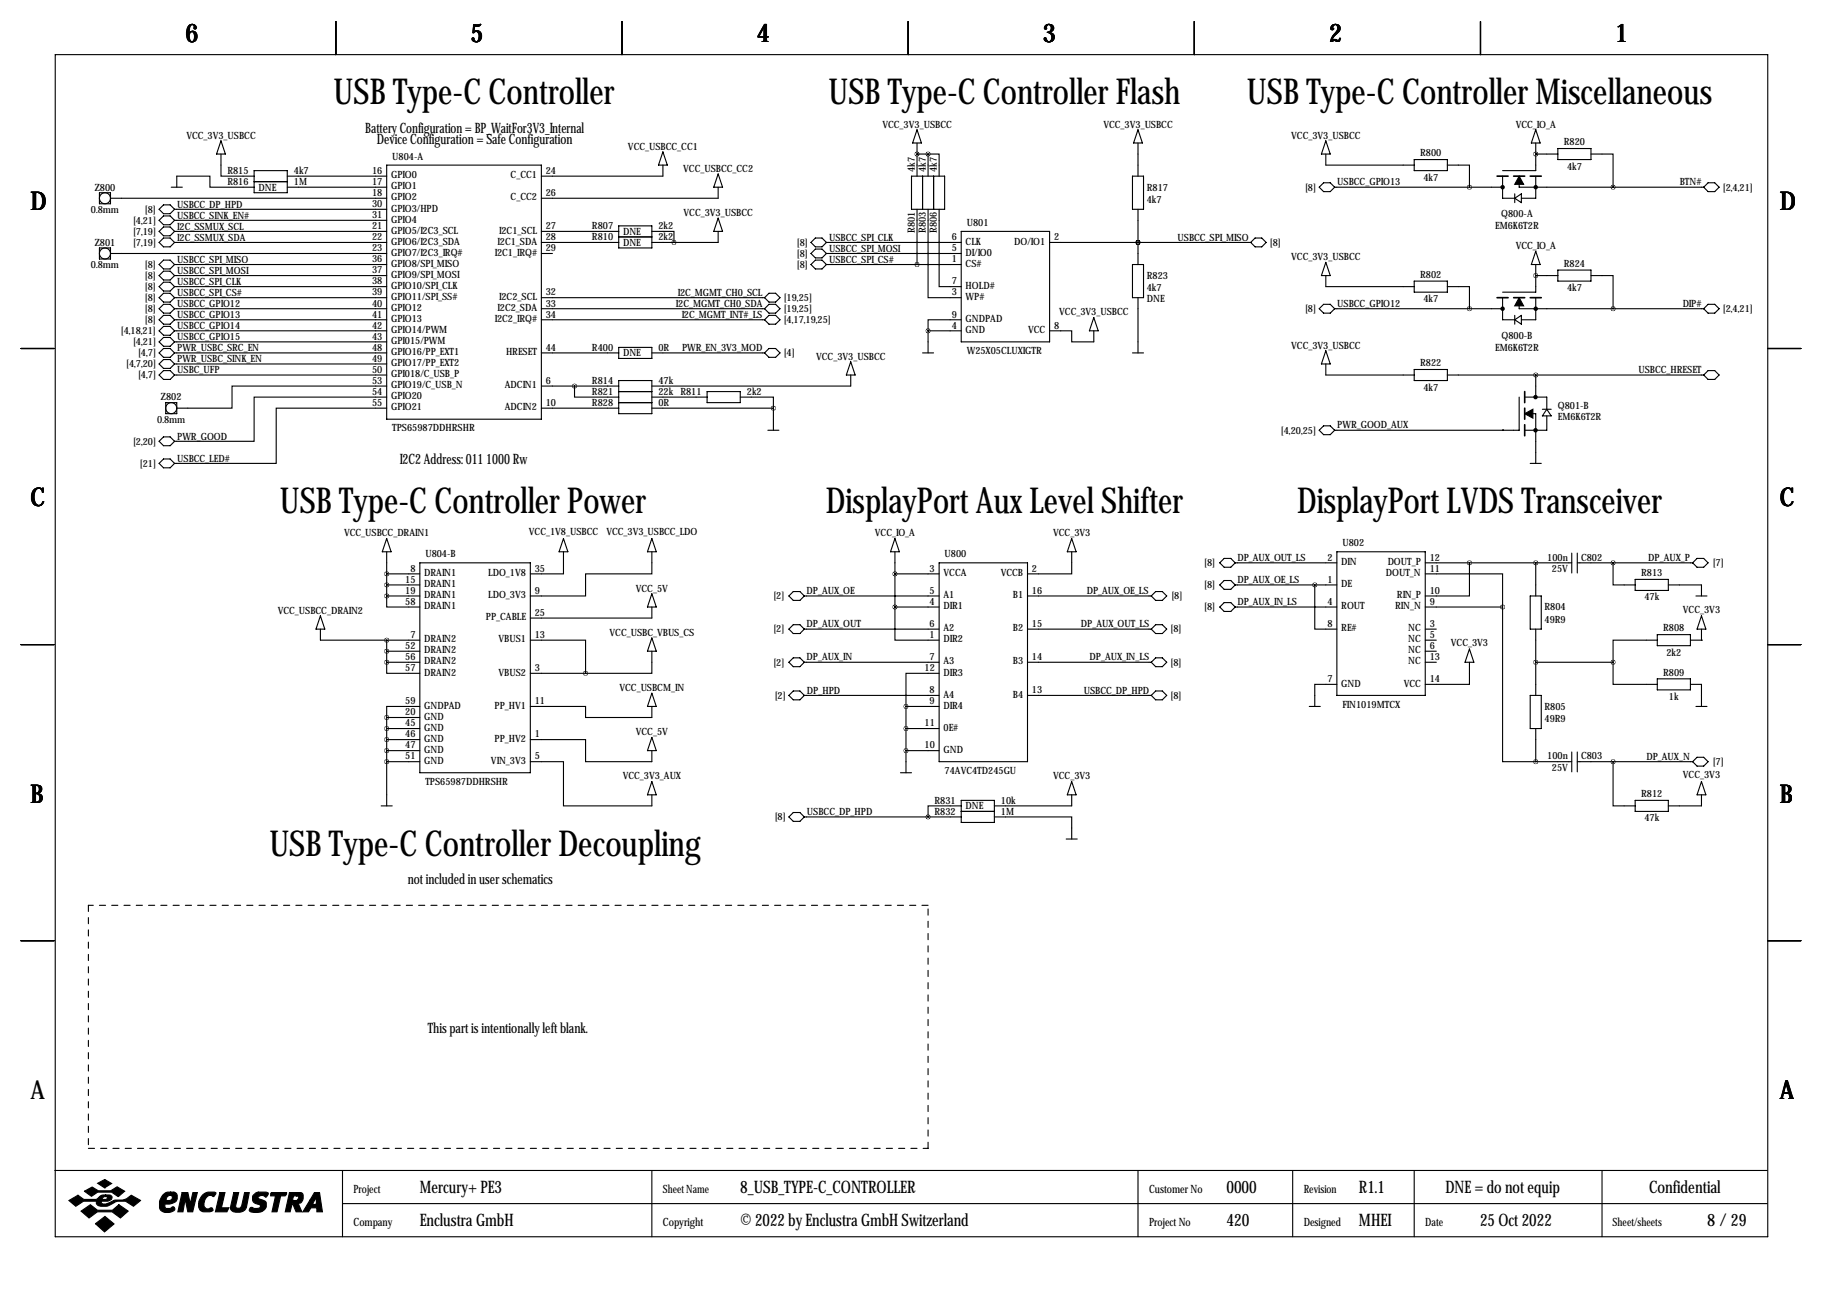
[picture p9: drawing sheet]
<svg xmlns="http://www.w3.org/2000/svg" width="419mm" height="297mm" viewBox="0 0 419 297" stroke-linecap="round" stroke-linejoin="round" font-family="sans-serif">
<g fill="none" stroke="#000" stroke-width=".25">
<path d="M12.7 12.6h393.7v271.7h-393.7zM77.2 4.9v7.7M143 4.9v7.7M208.8 4.9v7.7M274.6 4.9v7.7M340.4 4.9v7.7M50.8 35.4v5.1h7.6M50.8 32.4l1 3h-2zM58.4 39.2h7.6v5.1h-7.6zM88.9 38h35.6v58.4h-35.6zM152.4 34.9l1 3.1h-2zM152.4 38v2.5h-27.9"/>
<path d="M165.1 40l1 3h-2zM210.8 35.4h.1M210.8 32.9v7.6M210.8 35.4h2.6M210.8 29.8l1 3.1h-2zM213.4 35.4h2.5v5.1M213.4 35.4v5.1M261.6 32.9v7.6M261.6 29.8l1 3.1h-2zM304.8 35.4v2.6h20.3M304.8 32.4l1 3h-2zM325.1 36.7h7.6v2.5h-7.6z"/>
<path d="M332.7 38h5.1v5M353.1 35.4h.1M353.1 32.9v6.3h-7.7M353.1 35.4h5M353.1 29.8l1 3.1h-2.1zM358.1 34.1h7.7v2.6h-7.7zM365.8 35.4h5v7.6M22.9 57h2.5v2.5h-2.5zM22.9 44.3h2.5v2.5h-2.5zM25.4 45.6h63.5M25.4 58.3h63.5M37.6 59.8h1.5l1 1-1 1h-1.5l-1-1z"/>
<path d="M37.6 54.7h1.5l1 1-1 1.1h-1.5l-1-1.1zM37.6 47.1h1.5l1 1-1 1h-1.5l-1-1zM37.6 49.6h1.5l1 1.1-1 1h-1.5l-1-1zM37.6 52.2h1.5l1 1-1 1h-1.5l-1-1zM39.4 43h2.5M40.1 48.1h48.8M40.1 50.7h48.8M40.1 53.2h48.8M40.1 55.7h48.8M40.6 43v-2.5h7.7v2.5h10.1M58.4 41.8h7.6M66 40.5h22.9"/>
<path d="M66 43h22.9M124.5 53.2h17.7M124.5 55.7h17.7M124.5 58.3h2.5M142.2 51.9h7.7v5.1h-7.7zM142.2 54.5h7.7M149.9 53.2h5v2.5M165.1 43v2.6h-40.6M165.1 50.2l1 3h-2zM165.1 53.2v2.5h-15.2M186.4 55.7l1.1-1h1.5l1 1-1 1.1h-1.5zM186.4 58.3l1.1-1h1.5l1 1-1 1h-1.5z"/>
<path d="M190 55.7h31M190 58.3h31M209.5 40.5h7.7v7.6h-7.7zM210.8 48.1v12.7M212.1 40.5v7.6M213.4 48.1v20.3h7.6M214.6 40.5v7.6M215.9 48.1v17.8h5.1M221 53.2h20.3v25.4h-20.3zM241.3 55.7h46.2M260.3 40.5h2.6v7.6h-2.6zM261.6 55.7h.1"/>
<path d="M261.6 48.1v12.7M288.5 54.7h1.6l1 1-1 1.1h-1.6l-1-1.1zM303.3 43l1-1h1.5l1 1-1 1.1h-1.5zM306.8 43h38.6M345.4 40.5v5.1h2.8M348.2 44.6v2M348.2 45.6l1.6-1v2zM349.2 40.5v2.5h42.5M353.1 40.5v5.1h-3.3M353.1 57.8l1 3h-2.1zM392.7 42h1.5l1 1-1 1.1h-1.5l-1-1.1zM37.6 67.4h1.5l1 1-1 1.1h-1.5l-1-1.1z"/>
<path d="M37.6 70h1.5l1 1-1 1h-1.5l-1-1zM37.6 62.3h1.5l1 1.1-1 1h-1.5l-1-1zM37.6 64.9h1.5l1 1-1 1h-1.5l-1-1zM37.6 75h1.5l1 1.1-1 1h-1.5l-1-1zM37.6 77.6h1.5l1 1-1 1h-1.5l-1-1zM37.6 72.5h1.5l1 1-1 1h-1.5l-1-1zM40.1 60.8h48.8M40.1 63.4h48.8M40.1 65.9h48.8M40.1 68.4h48.8M40.1 71h48.8M40.1 73.5h48.8"/>
<path d="M40.1 76.1h48.8M40.1 78.6h48.8M124.5 68.4h51.3M124.5 71h51.3M124.5 73.5h51.3M142.2 79.9h7.7v2.5h-7.7zM175.8 73.5l1-1h1.5l1 1-1 1h-1.5zM176.8 67.4h1.5l1 1-1 1.1h-1.5l-1-1.1zM176.8 70h1.5l1 1-1 1h-1.5l-1-1zM186.4 60.8l1.1-1h1.5l1 1-1 1h-1.5zM190 60.8h31M213.4 76.1h7.6"/>
<path d="M213.4 76.1v5M221 73.5h-7.6v2.6M241.3 76.1h5.1v2.5h5.1v-2.5M251.5 73l1 3.1h-2.1zM260.3 60.8h2.6v7.6h-2.6zM261.6 68.4v12.7M303.3 71l1-1h1.5l1 1-1 1h-1.5zM304.8 60.3l1 3.1h-2zM304.8 63.4v2.5h20.3M306.8 71h38.6M325.1 64.6h7.6v2.6h-7.6zM332.7 65.9h5.1v5.1"/>
<path d="M345.4 68.4v5.1h2.8M348.2 72.5v2M348.2 73.5l1.6-1v2zM349.2 68.4v2.6h42.5M353.1 63.4h.1M353.1 60.8v6.4h-7.7M353.1 68.4v5.1h-3.3M353.1 63.4h5M358.1 62.1h7.7v2.5h-7.7zM365.8 63.4h5v7.6M391.7 71l1-1h1.5l1 1-1 1h-1.5zM4.8 80.1h7.6"/>
<path d="M37.6 80.1h1.5l1 1-1 1.1h-1.5l-1-1.1zM37.6 82.7h1.5l1 1-1 1h-1.5l-1-1zM37.6 85.2h1.5l1 1-1 1h-1.5l-1-1zM38.1 92.6h2.5v2.5h-2.5zM40.1 81.1h48.8M40.1 83.7h48.8M40.1 86.2h48.8M88.9 91.3h-30.5v10.2h-18.3M88.9 88.8h-35.6v5h-12.7M88.9 93.8h-25.4v12.7h-23.4M124.5 81.1h17.7M124.5 88.8h17.7"/>
<path d="M124.5 93.8h17.7M132.1 88.8v2.5h10.1M142.2 87.5h7.7v7.6h-7.7zM142.2 90h7.7M142.2 92.6h7.7M149.9 81.1h25.9M149.9 91.3h12.7M149.9 93.8h27.9M162.6 90h7.6v2.6h-7.6zM170.2 91.3h7.6v2.5M175.8 81.1l1-1h1.5l1 1-1 1.1h-1.5zM176.5 98.9h2.6"/>
<path d="M177.8 93.8v5.1M195.6 83.2l1 3h-2zM195.6 86.2v2.6h-45.7M212.1 81.1h2.5M260.3 81.1h2.6M303.3 98.9l1-1h1.5l1 1-1 1h-1.5zM304.8 80.6l1 3.1h-2zM304.8 83.7v2.5h20.3M325.1 84.9h7.6v2.6h-7.6zM332.7 86.2h59M345.4 98.9h.1M349.2 91.3v7.6h-42.4"/>
<path d="M350.5 95.1h2.6v11.4M350.5 91.3h5.1v2.8M353.1 86.2v5.1M354.6 94.1h2M355.6 95.6v3.3h-5.1M355.6 94.1l1 1.5h-2zM391.7 86.2l1-1h1.5l1 1-1 1h-1.5zM406.4 80.1h7.6M37.6 100.4h1.5l1 1.1-1 1h-1.5l-1-1zM37.6 105.5h1.5l1 1-1 1.1h-1.5l-1-1.1zM351.8 106.5h2.5M88.9 137v2.6h7.6"/>
<path d="M88.9 137h7.6M88.9 123.8l1 3.1h-2zM88.9 134.5h7.6M88.9 131.9h7.6M88.9 126.9v10.1M96.5 129.4h25.4v48.3h-25.4zM129.5 126.9v5h-7.6M129.5 123.8l1.1 3.1h-2.1zM149.9 126.9v5h-15.3v5.1h-12.7M149.9 139.6v2.5h-28M149.9 123.8l1 3.1h-2.1zM149.9 136.5l1 3.1h-2.1z"/>
<path d="M181.4 137l1-1h1.5l1 1-1 1h-1.5zM184.9 137h31M205.7 139.6v7.6h10.2M205.7 123.8l1.1 3.1h-2.1zM205.7 139.6h10.2M205.7 131.9h10.2M205.7 126.9v12.7M215.9 129.4h20.3v45.7h-20.3zM236.2 137h28.5M246.4 126.9v5h-10.2M246.4 123.8l1 3.1h-2zM264.7 137l1-1h1.5l1 1-1 1h-1.5z"/>
<path d="M280.4 129.4l1-1h1.6l1 1-1 1h-1.6zM280.4 139.6l1-1.1h1.6l1 1.1-1 1h-1.6zM280.4 134.5l1-1h1.6l1 1-1 1h-1.6zM284 129.4h23.3M284 134.5h23.3M284 139.6h23.3M302.3 134.5v10.1h5M307.3 126.9h20.4v33h-20.4zM327.7 131.9h17.7v7.7M327.7 129.4h33.6M327.7 139.6h17.7M337.8 129.4v7.6h-10.1"/>
<path d="M345.4 139.6v35.5h7.7M351.8 137h2.5v7.6h-2.5zM353.1 129.4v7.6M361.3 127.2v4.5M362.6 129.4h26.5M362.6 127.2v4.5M370.8 129.4v5.1h5.1M375.9 133.2h7.6v2.5h-7.6zM383.5 134.5h7.7v2.5M389.1 129.4l1-1h1.6l1 1-1 1h-1.6zM389.9 137h2.5M4.8 148.2h7.6"/>
<path d="M73.7 141.6l1 3h-2.1zM73.7 144.6v2.6h22.8M88.9 152.3v2.5h7.6M88.9 149.7h7.6M88.9 152.3h7.6M88.9 147.2v5.1M121.9 147.2h12.7v7.6M121.9 154.8h12.7M149.9 149.7v5.1h-15.3M149.9 146.7l1 3h-2.1zM149.9 159.4l1 3h-2.1zM181.4 152.3l1-1.1h1.5l1 1.1-1 1h-1.5z"/>
<path d="M181.4 144.6l1-1h1.5l1 1-1 1.1h-1.5zM181.4 159.9l1-1h1.5l1 1-1 1h-1.5zM184.9 144.6h31M184.9 159.9h31M184.9 152.3h31M215.9 154.8h-7.6v7.6M236.2 144.6h28.5M236.2 159.9h28.5M236.2 152.3h28.5M264.7 152.3l1-1.1h1.5l1 1.1-1 1h-1.5zM264.7 144.6l1-1h1.5l1 1-1 1.1h-1.5zM264.7 159.9l1-1h1.5l1 1-1 1h-1.5z"/>
<path d="M307.3 157.3h-5v5.1M327.7 144.6h2.5M327.7 147.2h2.5M327.7 149.7h2.5M327.7 152.3h2.5M337.8 152.3v5h-10.1M337.8 149.2l1 3.1h-2zM351.8 159.9h2.5v7.6h-2.5zM353.1 144.6v15.3M353.1 152.3h17.7M370.8 152.3v5h10.2M381 147.2h-10.2v5.1"/>
<path d="M381 145.9h7.6v2.5h-7.6zM381 156.1h7.6v2.5h-7.6zM388.6 147.2h2.6M388.6 157.3h2.6v5.1M391.2 147.2h.1M391.2 141.6l1 3h-2.1zM391.2 144.6v2.6M406.4 148.2h7.6M88.9 167.5h7.6M88.9 175.1h7.6M88.9 165v20.3M88.9 165h7.6"/>
<path d="M88.9 170h7.6M88.9 172.6h7.6M96.5 162.4h-7.6v2.6M121.9 170h12.7v5.1h15.3v-2.5M121.9 162.4h12.7v2.6h15.3v-2.6M121.9 175.1h7.6v10.2h20.4v-2.6M149.9 169.5l1 3.1h-2.1zM149.9 179.7l1 3h-2.1zM207 177.7h2.5M208.3 167.5h7.6M208.3 162.4h7.6M208.3 172.6h7.6"/>
<path d="M208.3 162.4v15.3M246.4 179.7l1 3h-2zM301 162.4h2.5M353.1 167.5v7.6M353.1 175.1h8.2M361.3 172.9v4.6M362.6 172.9v4.6M362.6 175.1h26.5M370.8 175.1v10.2h5.1M389.9 162.4h2.5M390.1 174.1h1.6l1 1-1 1h-1.6l-1-1zM391.2 179.7l1 3h-2.1z"/>
<path d="M87.6 185.3h2.6M181.4 187.8l1-1h1.5l1 1-1 1h-1.5zM184.9 187.8h36.1M221 185.3h-7.6v2.5M221 184h7.6v5.1h-7.6zM221 186.5h7.6M228.6 187.8h17.8v5.1M245.1 192.9h2.5M246.4 182.7v2.6h-17.8M375.9 184h7.6v2.5h-7.6zM391.2 182.7v2.6h-7.7M4.8 216.3h7.6"/>
<path d="M406.4 216.3h7.6M12.6 269.1h393.7M78.7 269.1v15.2M78.7 276.7h327.6M149.9 269.1v15.2M261.6 269.1v15.2M297.2 269.1v15.2M325.1 269.1v15.2M368.3 269.1v15.2"/>
<circle cx="24.1" cy="58.3" r="1.27"/>
<circle cx="24.1" cy="45.6" r="1.27"/>
<circle cx="39.4" cy="93.8" r="1.27"/>
</g>
<g fill="#000" stroke="#000" stroke-width=".25">
<path d="M349.2 40.5l1.1 1.9h-2.1zM349.2 68.4l1.1 1.9h-2.1zM350.5 95.1l1.9-1v2zM15.8 276l2.1-1.2 1.4 1h2.8l.3-.2a1.77 1.77 0 0 1 1.9-.9v.4l-.6 .2-.2 .5h.9l.3-.6-.4-.1v-.4h.9a.59 .59 0 0 1 .6 .7l-.2 .4-.8 .4h-1.4l-.1 .1 .1 .4a3.2 3.2 0 0 0 2.7-.7l.3-.1a4 4 0 0 0 3.8-1.1l2.1 1.2-1.6 1.3a4 4 0 0 0-5.5-.2 2.66 2.66 0 0 1-2.9-.2l-.1-.7h-3l-1.8 1.1zM19.4 273.9l1.8-1 1.4 .9h2.9l1.4-.9 1.8 1-1.5 1.2-1.5-1h-3.2l-1.5 .9zM22.5 272l1.6-.8 1.6 .9-1.6 1zM18.6 278.4l2.2-1.4 1.6 1.2h3.5l1.4-1.2 2.2 1.4-1.8 1.6-1.9-1.4h-3.4l-1.9 1.4zM37.4 274.7a1.75 1.75 0 0 1 1.8-.6v.7a.82 .82 0 0 0-.8 1.2h.6a.6 .6 0 0 0 .6-.5 .6 .6 0 0 0-.4-.7v-.7h.8l.5 .3a1.61 1.61 0 0 1 0 1.7 1.61 1.61 0 0 1-1.5 .7h-1v.9l.2 .1h.9l.7-.4 .4 .4a1.06 1.06 0 0 1-1.3 1 1.82 1.82 0 0 1-2.2-1.1 3.5 3.5 0 0 1 .7-3zM41.9 274.2h1.3l.5 2.6 .6-2.6h1.1l-1.1 4.4h-1.1l-.6-2.9-.5 2.9h-1.2zM46.7 274.6a2.78 2.78 0 0 1 2.9-.4l-.4 .9a1.32 1.32 0 0 0-2.1 .8l-.2 .8a.98 .98 0 0 0 1.1 1.2 .55 .55 0 0 1 .6-.2 .55 .55 0 0 1 .4 .6l-.7 .3-1.8-.1a1.79 1.79 0 0 1-.8-2.3zM50.5 274.2h1.2l-.8 3.5h1.7l-.4 .9h-2.7zM53.7 274.2h1.2l-.7 3.1a.73 .73 0 0 0 .7 .5 .73 .73 0 0 0 .7-.6l.6-3h1.1l-.7 3.4a2.28 2.28 0 0 1-3.6 .4v-.4z"/>
<path d="M58.3 274.7l.8-.6h2.1l.5 .2v.2l-.6 .7a.96 .96 0 0 0-1-.4 .96 .96 0 0 0-.8 .6l1.7 .8a1.71 1.71 0 0 1-.1 1.8 1.71 1.71 0 0 1-1.7 .8l-1.4-.2a.51 .51 0 0 1-.4-.7 .51 .51 0 0 1 .8-.2l1 .1a.52 .52 0 0 0 .6-.2 .52 .52 0 0 0-.2-.7 1.39 1.39 0 0 1-1.4-.6 1.39 1.39 0 0 1 .1-1.6zM62.2 274.4l.2-.2h3.5l-.1 .4-.3 .3h-1l-.8 3.7h-1.2l.8-3.7h-1.1zM66.5 274.2h1.7v.7h-.7l-.2 1.1h.9l.3-.3a.44 .44 0 0 0 .1-.5 .44 .44 0 0 0-.4-.3v-.7h1l.3 .2 .2 .3v.9a1.03 1.03 0 0 1-1.2 1l.9 2h-1.3l-.8-1.8h-.1l-.5 1.8h-1.1zM72.3 274.2h1.2l.6 4.4h-1.3v-.9h-1.3l-.6 .9h-1.3l1.7-2.7h1l-.4 .8 .2 .2h.4l.2-.2v-1.5l-.4 .7h-1zM21.9 281.3l2.2-1.6 2.1 1.7-2.2 1.8z"/>
</g>
<path d="M20.3 208.1v55.9M213.4 208.1h-193.1M20.3 264h193.1M213.4 264v-55.9" fill="none" stroke="#000" stroke-width=".25" stroke-dasharray="1.4 1.4"/>
<g fill="none" stroke="#000" stroke-width=".51">
<circle cx="345.4" cy="43" r=".25"/>
<circle cx="353.1" cy="43" r=".25"/>
<circle cx="345.4" cy="71" r=".25"/>
<circle cx="353.1" cy="71" r=".25"/>
<circle cx="353" cy="98.9" r=".25"/>
<circle cx="353" cy="91.3" r=".25"/>
</g>
<path d="M344.2 40.5h2.5M348 40.5h2.5M351.8 40.5h2.5M344.2 68.4h2.5M348 68.4h2.5M351.8 68.4h2.5M350.5 90v2.6M350.5 93.8v2.6M350.5 97.6v2.6" fill="none" stroke="#000" stroke-width=".38"/>
<path d="M370.8 152.3a.05 .05 0 0 0 .1 0 .05 .05 0 0 0-.1 0zM353 152.3a.05 .05 0 0 0 .1 0 .05 .05 0 0 0-.1 0zM337.8 129.4a.05 .05 0 0 0 .1 0 .05 .05 0 0 0-.1 0zM345.4 139.6a.05 .05 0 0 0 .1 0 .05 .05 0 0 0-.1 0zM213.3 76.1a.05 .05 0 0 0 .1 0 .05 .05 0 0 0-.1 0zM213.3 187.8a.05 .05 0 0 0 .1 0 .05 .05 0 0 0-.1 0zM353 129.4a.05 .05 0 0 0 .1 0 .05 .05 0 0 0-.1 0zM213.3 35.4a.05 .05 0 0 0 .1 0 .05 .05 0 0 0-.1 0zM210.8 60.8a.05 .05 0 0 0 .1 0 .05 .05 0 0 0-.1 0zM261.6 55.7a.05 .05 0 0 0 .1 0 .05 .05 0 0 0-.1 0zM154.9 55.7a.05 .05 0 0 0 .1 0 .05 .05 0 0 0-.1 0zM205.7 131.9a.05 .05 0 0 0 .1 0 .05 .05 0 0 0-.1 0zM205.7 139.6a.05 .05 0 0 0 .1 0 .05 .05 0 0 0-.1 0zM208.2 172.6a.05 .05 0 0 0 .1 0 .05 .05 0 0 0-.1 0zM208.2 167.5a.05 .05 0 0 0 .1 0 .05 .05 0 0 0-.1 0zM208.2 162.4a.05 .05 0 0 0 .1 0 .05 .05 0 0 0-.1 0zM210.8 35.4a.05 .05 0 0 0 .1 0 .05 .05 0 0 0-.1 0zM261.6 55.7a.05 .05 0 0 0 .1 0 .05 .05 0 0 0-.1 0zM134.6 154.8a.05 .05 0 0 0 .1 0 .05 .05 0 0 0-.1 0zM353 86.2a.05 .05 0 0 0 .1 0 .05 .05 0 0 0-.1 0zM353 175.1a.05 .05 0 0 0 .1 0 .05 .05 0 0 0-.1 0zM370.8 175.1a.05 .05 0 0 0 .1 0 .05 .05 0 0 0-.1 0zM370.8 129.4a.05 .05 0 0 0 .1 0 .05 .05 0 0 0-.1 0zM302.2 134.5a.05 .05 0 0 0 .1 0 .05 .05 0 0 0-.1 0zM353 35.4a.05 .05 0 0 0 .1 0 .05 .05 0 0 0-.1 0zM370.8 43a.05 .05 0 0 0 .1 0 .05 .05 0 0 0-.1 0zM337.8 43a.05 .05 0 0 0 .1 0 .05 .05 0 0 0-.1 0zM337.8 71a.05 .05 0 0 0 .1 0 .05 .05 0 0 0-.1 0zM370.8 71a.05 .05 0 0 0 .1 0 .05 .05 0 0 0-.1 0zM353 63.4a.05 .05 0 0 0 .1 0 .05 .05 0 0 0-.1 0zM132 88.8a.05 .05 0 0 0 .1 0 .05 .05 0 0 0-.1 0z" fill="#000" stroke="#000" stroke-width="1"/>
<g font-size="8.2">
<text x="76.7" y="24">USB Type-C Controller</text>
<text x="190.5" y="24">USB Type-C Controller Flash</text>
<text x="286.7" y="24">USB Type-C Controller Miscellaneous</text>
<text x="64.4" y="118">USB Type-C Controller Power</text>
<text x="189.8" y="118">DisplayPort Aux Level Shifter</text>
<text x="298.2" y="118">DisplayPort LVDS Transceiver</text>
<text x="61.9" y="196.7">USB Type-C Controller Decoupling</text>
</g>
<g font-size="5.9">
<text x="42.7" y="9.8">6</text>
<text x="108.2" y="9.8">5</text>
<text x="174" y="9.8">4</text>
<text x="239.8" y="9.8">3</text>
<text x="305.6" y="9.8">2</text>
<text x="371.3" y="9.8">1</text>
<text x="7" y="48.4">D</text>
<text x="409.2" y="48.4">D</text>
<text x="7" y="116.4">C</text>
<text x="409.2" y="116.4">C</text>
<text x="7" y="184.5">B</text>
<text x="409.2" y="184.5">B</text>
<text x="7" y="252.6">A</text>
<text x="409.2" y="252.6">A</text>
</g>
<g font-size="4">
<text x="96.5" y="274.2">Mercury+ PE3</text>
<text x="170.2" y="274.2">8_USB_TYPE-C_CONTROLLER</text>
<text x="281.9" y="274.2">0000</text>
<text x="312.4" y="274.2">R1.1</text>
<text x="332.3" y="274.2">DNE = do not equip</text>
<text x="379.1" y="274.2">Confidential</text>
<text x="96.5" y="281.8">Enclustra GmbH</text>
<text x="170.2" y="281.8">© 2022 by Enclustra GmbH Switzerland</text>
<text x="281.9" y="281.8">420</text>
<text x="312.4" y="281.8">MHEI</text>
<text x="340.3" y="281.8">25 Oct 2022</text>
<text x="392.5" y="281.8">8 / 29</text>
</g>
<g font-size="3.3">
<text x="84" y="30.5">Battery Configuration = BP_WaitFor3V3_Internal</text>
<text x="86.7" y="33">Device Configuration = Safe Configuration</text>
<text x="91.9" y="106.7">I2C2 Address: 011 1000 Rw</text>
<text x="93.7" y="203.3">not included in user schematics</text>
<text x="98.3" y="237.6">This part is intentionally left blank.</text>
</g>
<g font-size="2.6">
<text x="81.3" y="274.2">Project</text>
<text x="152.4" y="274.2">Sheet Name</text>
<text x="264.2" y="274.2">Customer No</text>
<text x="299.7" y="274.2">Revision</text>
<text x="81.3" y="281.8">Company</text>
<text x="152.4" y="281.8">Copyright</text>
<text x="264.2" y="281.8">Project No</text>
<text x="299.7" y="281.8">Designed</text>
<text x="327.7" y="281.8">Date</text>
<text x="370.7" y="281.8">Sheet/sheets</text>
</g>
<g font-size="2.3">
<text x="202.9" y="29.3">VCC_3V3_USBCC</text>
<text x="253.7" y="29.3">VCC_3V3_USBCC</text>
<text x="348.5" y="29.3">VCC_IO_A</text>
<text x="42.8" y="31.9">VCC_3V3_USBCC</text>
<text x="144.4" y="34.4">VCC_USBCC_CC1</text>
<text x="296.8" y="31.9">VCC_3V3_USBCC</text>
<text x="326.5" y="35.9">R800</text>
<text x="359.5" y="33.4">R820</text>
<text x="52.3" y="40">R815</text>
<text x="67.6" y="40">4k7</text>
<text x="85.5" y="40">16</text>
<text x="89.9" y="41">GPIO0</text>
<text x="90.2" y="36.7">U804-A</text>
<text x="117.4" y="41">C_CC1</text>
<text x="125.5" y="40">24</text>
<text x="157.1" y="39.5">VCC_USBCC_CC2</text>
<text x="210.3" y="39.5" transform="rotate(-90 210.3 39.5)">4k7</text>
<text x="212.9" y="39.5" transform="rotate(-90 212.9 39.5)">4k7</text>
<text x="215.4" y="39.5" transform="rotate(-90 215.4 39.5)">4k7</text>
<text x="327.2" y="41.5">4k7</text>
<text x="360.2" y="39">4k7</text>
<text x="21.8" y="43.8">Z800</text>
<text x="40.7" y="47.7">USBCC_DP_HPD</text>
<text x="52.3" y="42.5">R816</text>
<text x="59.4" y="43.8">DNE</text>
<text x="67.6" y="42.5">1M</text>
<text x="85.5" y="42.5">17</text>
<text x="85.5" y="45.1">18</text>
<text x="85.5" y="47.6">30</text>
<text x="89.9" y="43.6">GPIO1</text>
<text x="89.9" y="46.1">GPIO2</text>
<text x="117.4" y="46.1">C_CC2</text>
<text x="125.5" y="45.1">26</text>
<text x="263.7" y="43.8">R817</text>
<text x="263.7" y="46.6">4k7</text>
<text x="300" y="43.8">[8]</text>
<text x="307.4" y="42.6">USBCC_GPIO13</text>
<text x="386.2" y="42.6">BTN#</text>
<text x="396.1" y="43.8">[2,4,21]</text>
<text x="20.9" y="48.9">0.8mm</text>
<text x="30.6" y="51.4">[4,21]</text>
<text x="30.6" y="54">[7,19]</text>
<text x="33.3" y="48.9">[8]</text>
<text x="40.7" y="50.3">USBCC_SINK_EN#</text>
<text x="40.7" y="52.8">I2C_SSMUX_SCL</text>
<text x="85.5" y="50.2">31</text>
<text x="85.5" y="52.7">21</text>
<text x="89.9" y="48.6">GPIO3/HPD</text>
<text x="89.9" y="51.2">GPIO4</text>
<text x="89.9" y="53.7">GPIO5/I2C3_SCL</text>
<text x="114.8" y="53.7">I2C1_SCL</text>
<text x="125.5" y="52.7">27</text>
<text x="136.1" y="52.7">R807</text>
<text x="143.3" y="54">DNE</text>
<text x="151.4" y="52.7">2k2</text>
<text x="157.1" y="49.6">VCC_3V3_USBCC</text>
<text x="210.3" y="53.5" transform="rotate(-90 210.3 53.5)">R801</text>
<text x="212.9" y="53.5" transform="rotate(-90 212.9 53.5)">R803</text>
<text x="215.4" y="53.5" transform="rotate(-90 215.4 53.5)">R806</text>
<text x="222.2" y="51.9">U801</text>
<text x="343.7" y="52.7">EM6K6T2R</text>
<text x="345.1" y="49.9">Q800-A</text>
<text x="21.8" y="56.5">Z801</text>
<text x="30.6" y="56.5">[7,19]</text>
<text x="40.7" y="55.3">I2C_SSMUX_SDA</text>
<text x="85.5" y="55.2">22</text>
<text x="85.5" y="57.8">23</text>
<text x="89.9" y="56.3">GPIO6/I2C3_SDA</text>
<text x="89.9" y="58.8">GPIO7/I2C3_IRQ#</text>
<text x="113.7" y="58.8">I2C1_IRQ#</text>
<text x="114.4" y="56.3">I2C1_SDA</text>
<text x="125.5" y="55.2">28</text>
<text x="125.5" y="57.8">29</text>
<text x="136.1" y="55.2">R810</text>
<text x="143.3" y="56.5">DNE</text>
<text x="151.4" y="55.2">2k2</text>
<text x="183.2" y="56.5">[8]</text>
<text x="183.2" y="59">[8]</text>
<text x="190.6" y="55.3">USBCC_SPI_CLK</text>
<text x="190.6" y="57.9">USBCC_SPI_MOSI</text>
<text x="218.8" y="55.2">6</text>
<text x="218.8" y="57.8">5</text>
<text x="222" y="56.3">CLK</text>
<text x="222" y="58.8">DI/IO0</text>
<text x="233.2" y="56.3">DO/IO1</text>
<text x="242.3" y="55.2">2</text>
<text x="270.7" y="55.3">USBCC_SPI_MISO</text>
<text x="291.9" y="56.5">[8]</text>
<text x="296.8" y="59.8">VCC_3V3_USBCC</text>
<text x="348.5" y="57.3">VCC_IO_A</text>
<text x="20.9" y="61.6">0.8mm</text>
<text x="33.3" y="61.6">[8]</text>
<text x="33.3" y="64.1">[8]</text>
<text x="40.7" y="60.4">USBCC_SPI_MISO</text>
<text x="40.7" y="63">USBCC_SPI_MOSI</text>
<text x="40.7" y="65.5">USBCC_SPI_CLK</text>
<text x="85.5" y="60.3">36</text>
<text x="85.5" y="62.9">37</text>
<text x="85.5" y="65.4">38</text>
<text x="89.9" y="61.3">GPIO8/SPI_MISO</text>
<text x="89.9" y="63.9">GPIO9/SPI_MOSI</text>
<text x="183.2" y="61.6">[8]</text>
<text x="190.6" y="60.4">USBCC_SPI_CS#</text>
<text x="218.8" y="60.3">1</text>
<text x="218.8" y="65.4">7</text>
<text x="222" y="61.3">CS#</text>
<text x="263.7" y="64.1">R823</text>
<text x="326.5" y="63.9">R802</text>
<text x="359.5" y="61.3">R824</text>
<text x="33.3" y="66.7">[8]</text>
<text x="33.3" y="69.2">[8]</text>
<text x="33.3" y="71.7">[8]</text>
<text x="40.7" y="68">USBCC_SPI_CS#</text>
<text x="40.7" y="70.6">USBCC_GPIO12</text>
<text x="85.5" y="67.9">39</text>
<text x="85.5" y="70.5">40</text>
<text x="89.9" y="66.4">GPIO10/SPI_CLK</text>
<text x="89.9" y="69">GPIO11/SPI_SS#</text>
<text x="89.9" y="71.5">GPIO12</text>
<text x="114.4" y="71.5">I2C2_SDA</text>
<text x="114.8" y="69">I2C2_SCL</text>
<text x="125.5" y="67.9">32</text>
<text x="125.5" y="70.5">33</text>
<text x="155.4" y="70.6">I2C_MGMT_CH0_SDA</text>
<text x="155.8" y="68">I2C_MGMT_CH0_SCL</text>
<text x="180.2" y="69.2">[19,25]</text>
<text x="180.2" y="71.7">[19,25]</text>
<text x="218.8" y="67.9">3</text>
<text x="222" y="66.4">HOLD#</text>
<text x="222" y="69">WP#</text>
<text x="263.7" y="66.9">4k7</text>
<text x="263.7" y="69.5">DNE</text>
<text x="300" y="71.7">[8]</text>
<text x="307.4" y="70.6">USBCC_GPIO12</text>
<text x="327.2" y="69.5">4k7</text>
<text x="360.2" y="66.9">4k7</text>
<text x="386.8" y="70.6">DIP#</text>
<text x="396.1" y="71.7">[2,4,21]</text>
<text x="27.8" y="76.8">[4,18,21]</text>
<text x="33.3" y="74.3">[8]</text>
<text x="40.7" y="75.7">USBCC_GPIO14</text>
<text x="40.7" y="73.1">USBCC_GPIO13</text>
<text x="85.5" y="73">41</text>
<text x="85.5" y="75.6">42</text>
<text x="89.9" y="74">GPIO13</text>
<text x="89.9" y="76.6">GPIO14/PWM</text>
<text x="113.7" y="74">I2C2_IRQ#</text>
<text x="125.5" y="73">34</text>
<text x="156.7" y="73.1">I2C_MGMT_INT#_LS</text>
<text x="180.2" y="74.3">[4,17,19,25]</text>
<text x="218.8" y="73">9</text>
<text x="218.8" y="75.6">4</text>
<text x="222" y="74">GNDPAD</text>
<text x="222" y="76.6">GND</text>
<text x="236.4" y="76.6">VCC</text>
<text x="242.3" y="75.6">8</text>
<text x="243.5" y="72.5">VCC_3V3_USBCC</text>
<text x="345.2" y="77.8">Q800-B</text>
<text x="30.6" y="79.4">[4,21]</text>
<text x="31.7" y="81.9">[4,7]</text>
<text x="40.7" y="80.7">PWR_USBC_SRC_EN</text>
<text x="40.7" y="83.3">PWR_USBC_SINK_EN</text>
<text x="40.7" y="78.2">USBCC_GPIO15</text>
<text x="85.5" y="78.1">43</text>
<text x="85.5" y="80.6">48</text>
<text x="85.5" y="83.2">49</text>
<text x="89.9" y="79.1">GPI015/PWM</text>
<text x="89.9" y="81.7">GPIO16/PP_EXT1</text>
<text x="116.3" y="81.7">HRESET</text>
<text x="125.5" y="80.6">44</text>
<text x="136.1" y="80.6">R400</text>
<text x="143.3" y="81.9">DNE</text>
<text x="151.4" y="80.6">0R</text>
<text x="156.8" y="80.7">PWR_EN_3V3_MOD</text>
<text x="180.2" y="81.9">[4]</text>
<text x="187.6" y="82.7">VCC_3V3_USBCC</text>
<text x="222.2" y="81.4">W25X05CLUXIGTR</text>
<text x="296.8" y="80.1">VCC_3V3_USBCC</text>
<text x="343.7" y="80.6">EM6K6T2R</text>
<text x="29" y="84.4">[4,7,20]</text>
<text x="31.7" y="87">[4,7]</text>
<text x="40.7" y="85.8">USBC_UFP</text>
<text x="85.5" y="85.7">50</text>
<text x="85.5" y="88.3">53</text>
<text x="89.9" y="84.2">GPIO17/PP_EXT2</text>
<text x="89.9" y="86.7">GPI018/C_USB_P</text>
<text x="89.9" y="89.3">GPIO19/C_USB_N</text>
<text x="116.1" y="89.3">ADCIN1</text>
<text x="125.5" y="88.3">6</text>
<text x="136.1" y="88.3">R814</text>
<text x="151.4" y="88.3">47k</text>
<text x="326.5" y="84.2">R822</text>
<text x="327.2" y="89.8">4k7</text>
<text x="376.7" y="85.8">USBCC_HRESET</text>
<text x="37" y="92.1">Z802</text>
<text x="85.5" y="90.8">54</text>
<text x="85.5" y="93.3">55</text>
<text x="89.9" y="91.8">GPIO20</text>
<text x="89.9" y="94.4">GPIO21</text>
<text x="116.1" y="94.4">ADCIN2</text>
<text x="125.5" y="93.3">10</text>
<text x="136.1" y="90.8">R821</text>
<text x="136.1" y="93.3">R828</text>
<text x="151.4" y="90.8">22k R811</text>
<text x="151.4" y="93.3">0R</text>
<text x="171.7" y="90.8">2k2</text>
<text x="358.1" y="94.1">Q801-B</text>
<text x="36.1" y="97.2">0.8mm</text>
<text x="40.7" y="101.1">PWR_GOOD</text>
<text x="90.2" y="99.2">TPS65987DDHRSHR</text>
<text x="294.5" y="99.7">[4,20,25]</text>
<text x="307.4" y="98.5">PWR_GOOD_AUX</text>
<text x="358.1" y="96.6">EM6K6T2R</text>
<text x="30.6" y="102.2">[2,20]</text>
<text x="32.2" y="107.3">[21]</text>
<text x="40.7" y="106.1">USBCC_LED#</text>
<text x="79.1" y="123.3">VCC_USBCC_DRAIN1</text>
<text x="121.6" y="123">VCC_1V8_USBCC</text>
<text x="139.4" y="123">VCC_3V3_USBCC_LDO</text>
<text x="201.1" y="123.3">VCC_IO_A</text>
<text x="242.1" y="123.3">VCC_3V3</text>
<text x="308.6" y="125.6">U802</text>
<text x="94.3" y="131.4">8</text>
<text x="97.8" y="128.1">U804-B</text>
<text x="122.9" y="131.4">35</text>
<text x="213.7" y="131.4">3</text>
<text x="217.2" y="128.1">U800</text>
<text x="237.2" y="131.4">2</text>
<text x="276.9" y="130.2">[8]</text>
<text x="284.5" y="129">DP_AUX_OUT_LS</text>
<text x="305.2" y="128.9">2</text>
<text x="308.4" y="129.9">DIN</text>
<text x="319" y="129.9">DOUT_P</text>
<text x="328.7" y="128.9">12</text>
<text x="328.7" y="131.4">11</text>
<text x="355.7" y="128.9">100n</text>
<text x="356.8" y="131.4">25V</text>
<text x="363.5" y="128.9">C802</text>
<text x="378.9" y="129">DP_AUX_P</text>
<text x="393.8" y="130.2">[7]</text>
<text x="93.2" y="134">15</text>
<text x="93.2" y="136.5">19</text>
<text x="97.5" y="132.5">DRAIN1</text>
<text x="97.5" y="135">DRAIN1</text>
<text x="97.5" y="137.5">DRAIN1</text>
<text x="112.2" y="132.5">LDO_1V8</text>
<text x="112.2" y="137.5">LDO_3V3</text>
<text x="122.9" y="136.5">9</text>
<text x="146.2" y="136">VCC_5V</text>
<text x="177.8" y="137.8">[2]</text>
<text x="185.4" y="136.6">DP_AUX_OE</text>
<text x="213.7" y="136.5">5</text>
<text x="216.9" y="132.5">VCCA</text>
<text x="216.9" y="137.5">A1</text>
<text x="230.1" y="132.5">VCCB</text>
<text x="232.9" y="137.5">B1</text>
<text x="237.2" y="136.5">16</text>
<text x="249.8" y="136.6">DP_AUX_OE_LS</text>
<text x="269.3" y="137.8">[8]</text>
<text x="276.9" y="135.2">[8]</text>
<text x="284.5" y="134.1">DP_AUX_OE_LS</text>
<text x="305.2" y="134">1</text>
<text x="308.4" y="135">DE</text>
<text x="318.6" y="132.5">DOUT_N</text>
<text x="321.2" y="137.5">RIN_P</text>
<text x="328.7" y="136.5">10</text>
<text x="377.3" y="132.4">R813</text>
<text x="63.9" y="141.1">VCC_USBCC_DRAIN2</text>
<text x="93.2" y="139.1">58</text>
<text x="97.5" y="140.1">DRAIN1</text>
<text x="111.7" y="142.6">PP_CABLE</text>
<text x="122.9" y="141.6">25</text>
<text x="213.7" y="139.1">4</text>
<text x="216.9" y="140.1">DIR1</text>
<text x="276.9" y="140.3">[8]</text>
<text x="284.5" y="139.2">DP_AUX_IN_LS</text>
<text x="305.2" y="139.1">4</text>
<text x="308.4" y="140.1">ROUT</text>
<text x="320.8" y="140.1">RIN_N</text>
<text x="328.7" y="139.1">9</text>
<text x="355.1" y="140.3">R804</text>
<text x="355.1" y="143.1">49R9</text>
<text x="378" y="138">47k</text>
<text x="386.9" y="140.8">VCC_3V3</text>
<text x="93.2" y="149.2">52</text>
<text x="94.3" y="146.7">7</text>
<text x="97.5" y="147.7">DRAIN2</text>
<text x="114.6" y="147.7">VBUS1</text>
<text x="122.9" y="146.7">13</text>
<text x="140.1" y="146.2">VCC_USBC_VBUS_CS</text>
<text x="177.8" y="145.4">[2]</text>
<text x="185.4" y="144.2">DP_AUX_OUT</text>
<text x="213.7" y="144.1">6</text>
<text x="213.7" y="146.7">1</text>
<text x="216.9" y="145.2">A2</text>
<text x="216.9" y="147.7">DIR2</text>
<text x="232.9" y="145.2">B2</text>
<text x="237.2" y="144.1">15</text>
<text x="248.5" y="144.2">DP_AUX_OUT_LS</text>
<text x="269.1" y="145.4">[8]</text>
<text x="305.2" y="144.1">8</text>
<text x="308.4" y="145.2">RE#</text>
<text x="323.7" y="145.2">NC</text>
<text x="323.7" y="147.7">NC</text>
<text x="328.7" y="144.1">3</text>
<text x="328.7" y="146.7">5</text>
<text x="328.7" y="149.2">6</text>
<text x="333.6" y="148.4">VCC_3V3</text>
<text x="382.4" y="145.1">R808</text>
<text x="93.2" y="151.8">56</text>
<text x="93.2" y="154.3">57</text>
<text x="97.5" y="150.2">DRAIN2</text>
<text x="97.5" y="152.8">DRAIN2</text>
<text x="97.5" y="155.3">DRAIN2</text>
<text x="114.6" y="155.3">VBUS2</text>
<text x="122.9" y="154.3">3</text>
<text x="177.8" y="153">[2]</text>
<text x="185.4" y="151.9">DP_AUX_IN</text>
<text x="212.5" y="154.3">12</text>
<text x="213.7" y="151.8">7</text>
<text x="216.9" y="152.8">A3</text>
<text x="216.9" y="155.3">DIR3</text>
<text x="232.9" y="152.8">B3</text>
<text x="237.2" y="151.8">14</text>
<text x="250.5" y="151.9">DP_AUX_IN_LS</text>
<text x="269.1" y="153">[8]</text>
<text x="323.7" y="150.2">NC</text>
<text x="323.7" y="152.8">NC</text>
<text x="328.7" y="151.8">13</text>
<text x="382.4" y="155.3">R809</text>
<text x="383.1" y="150.7">2k2</text>
<text x="93.2" y="161.9">59</text>
<text x="122.9" y="161.9">11</text>
<text x="142.4" y="158.9">VCC_USBCM_IN</text>
<text x="178.1" y="160.6">[2]</text>
<text x="185.5" y="159.5">DP_HPD</text>
<text x="213.7" y="159.4">8</text>
<text x="213.7" y="161.9">9</text>
<text x="216.9" y="160.4">A4</text>
<text x="232.9" y="160.4">B4</text>
<text x="237.2" y="159.4">13</text>
<text x="249.2" y="159.5">USBCC_DP_HPD</text>
<text x="269.1" y="160.6">[8]</text>
<text x="305.2" y="156.8">7</text>
<text x="308.4" y="157.9">GND</text>
<text x="322.7" y="157.9">VCC</text>
<text x="328.7" y="156.8">14</text>
<text x="383.7" y="160.9">1k</text>
<text x="93.2" y="164.5">20</text>
<text x="93.2" y="167">45</text>
<text x="97.5" y="162.9">GNDPAD</text>
<text x="97.5" y="165.5">GND</text>
<text x="113.7" y="162.9">PP_HV1</text>
<text x="212.5" y="167">11</text>
<text x="216.9" y="162.9">DIR4</text>
<text x="308.6" y="162.7">FIN1019MTCX</text>
<text x="355.1" y="163.2">R805</text>
<text x="355.1" y="166">49R9</text>
<text x="93.2" y="169.5">46</text>
<text x="93.2" y="172.1">47</text>
<text x="97.5" y="168">GND</text>
<text x="97.5" y="170.6">GND</text>
<text x="97.5" y="173.1">GND</text>
<text x="113.7" y="170.6">PP_HV2</text>
<text x="122.9" y="169.5">1</text>
<text x="146.2" y="169">VCC_5V</text>
<text x="212.5" y="172.1">10</text>
<text x="216.9" y="168">0E#</text>
<text x="216.9" y="173.1">GND</text>
<text x="93.2" y="174.6">51</text>
<text x="97.5" y="175.6">GND</text>
<text x="112.9" y="175.6">VIN_3V3</text>
<text x="122.9" y="174.6">5</text>
<text x="143.2" y="179.2">VCC_3V3_AUX</text>
<text x="217.2" y="177.9">74AVC4TD245GU</text>
<text x="242.1" y="179.2">VCC_3V3</text>
<text x="355.7" y="174.6">100n</text>
<text x="356.8" y="177.2">25V</text>
<text x="363.5" y="174.6">C803</text>
<text x="378.5" y="174.7">DP_AUX_N</text>
<text x="386.9" y="178.9">VCC_3V3</text>
<text x="393.8" y="175.9">[7]</text>
<text x="97.8" y="180.5">TPS65987DDHRSHR</text>
<text x="214.8" y="184.8">R831</text>
<text x="230.1" y="184.8">10k</text>
<text x="377.3" y="183.2">R812</text>
<text x="178.1" y="188.6">[8]</text>
<text x="185.5" y="187.4">USBCC_DP_HPD</text>
<text x="214.8" y="187.3">R832</text>
<text x="222" y="186">DNE</text>
<text x="230.1" y="187.3">1M</text>
<text x="378" y="188.8">47k</text>
</g>
</svg>
